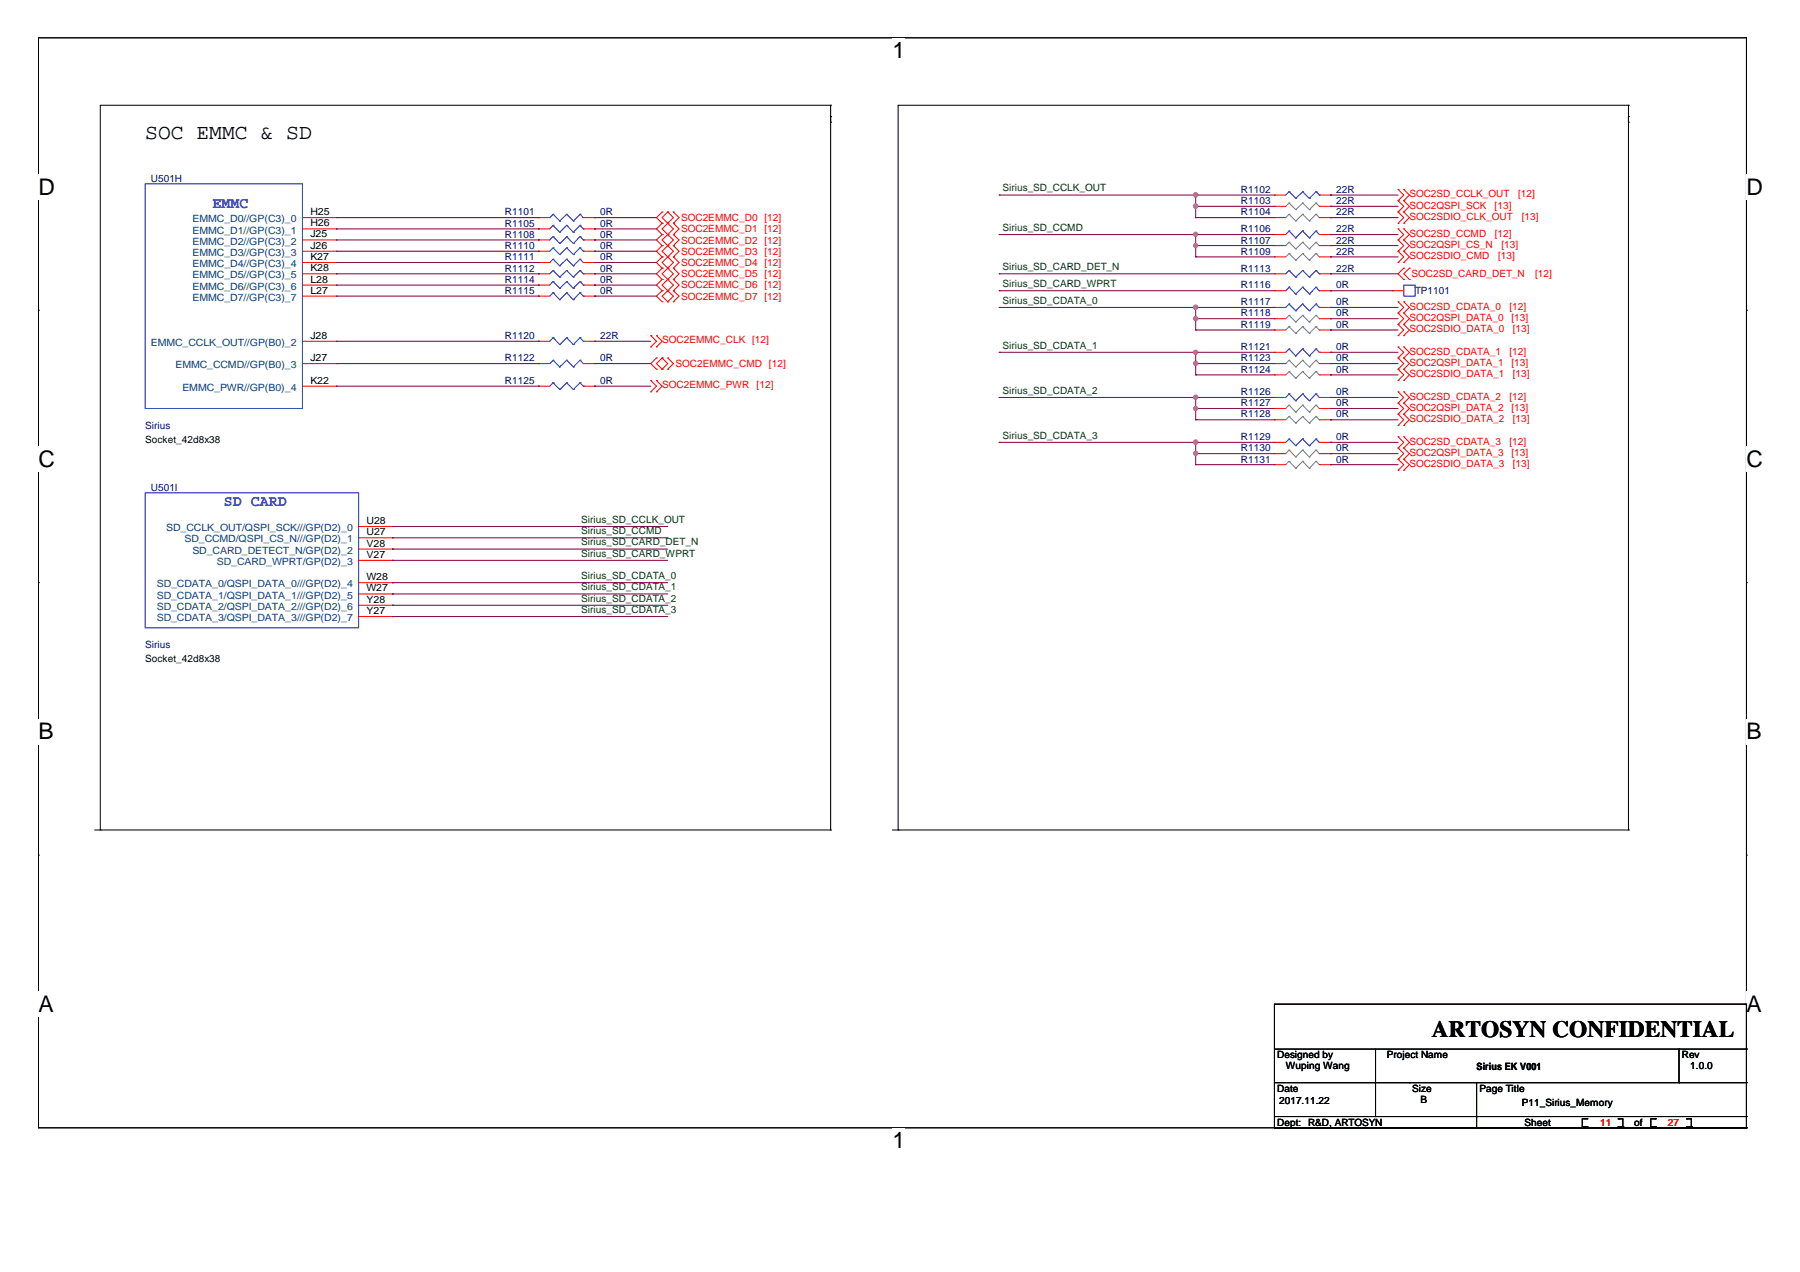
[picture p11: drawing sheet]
<svg xmlns="http://www.w3.org/2000/svg" width="297mm" height="210mm" viewBox="0 0 297 210" stroke-linecap="round" stroke-linejoin="round" font-family="sans-serif">
<path d="M6.3 6.2h281.9v179.9h-281.9z" fill="none" stroke="#000" stroke-width=".17"/>
<g fill="#fff">
<path d="M147.3 6.2h2.1v4.3h-2.1z"/>
<path d="M147.3 186.1h2.1v4.2h-2.1z"/>
<path d="M6.3 28.7h2.8v4.2h-2.8z"/>
<path d="M288.2 28.7h2.5v4.2h-2.5z"/>
<path d="M6.3 73.7h2.8v4.2h-2.8z"/>
<path d="M288.2 73.7h2.5v4.2h-2.5z"/>
</g>
<path d="M6.3 51.2h.1M288.2 51.2h.1" fill="none" stroke="#000" stroke-width=".17"/>
<g fill="#fff">
<path d="M6.3 118.6h2.6v4.3h-2.6z"/>
<path d="M288.2 118.6h2.5v4.3h-2.5z"/>
</g>
<path d="M6.3 96.2h.1M288.2 96.2h.1" fill="none" stroke="#000" stroke-width=".17"/>
<g fill="#fff">
<path d="M6.3 163.6h2.6v4.2h-2.6z"/>
<path d="M288.2 163.6h2.5v4.2h-2.5z"/>
</g>
<g fill="none" stroke="#000" stroke-width=".17">
<path d="M137.1 19.2h.1M137.1 17.4h.1M137.1 17.4h-120.5v119.6M137.1 17.4v119.6M268.7 19.2h.1M268.7 17.4h.1M268.7 17.4h-120.5v119.6M268.7 17.4v119.6M137.1 20.2h.1M268.7 20.2h.1M15.6 137h121.5M16.6 137h.1"/>
<path d="M137.1 137h.1M147.3 137h121.4M148.2 137h.1M268.7 137h.1M6.3 141.1h.1M288.2 141.1h.1M210.3 165.7h77.9v20.4h-77.9zM210.3 173.1h77.9M210.3 178.7h77.9M227 173.1v11.1M232.6 178.7h.1M243.7 178.7v7.4"/>
<path d="M277.1 178.7h.1M277.1 173.1v5.6M288.2 173.1h.1M288.2 178.7h.1M210.3 184.2h77.9M210.3 186.1h77.9M227 184.2h.1M243.7 184.2h.1M243.7 186.1h.1M261.1 185.9h.1M261.1 185.9h.8M261.9 184.6h.1"/>
<path d="M261.9 185.9h.1M261.9 184.6h-.8v1.3M267 185.9h.1M267 184.6h.1M267 184.6h.8v1.3M267 185.9h.8M267.8 185.9h.1M272.4 185.9h.1M272.4 185.9h.8M273.2 184.6h.1M273.2 185.9h.1M273.2 184.6h-.8v1.3"/>
<path d="M278.3 185.9h.1M278.3 184.6h.1M278.3 184.6h.8v1.3M278.3 185.9h.8M279.1 185.9h.1M288.2 184.2h.1M288.2 186.1h.1"/>
</g>
<g fill="none" stroke="#f00" stroke-width=".17">
<path d="M49.9 39.6h5.6M49.9 37.8h5.6M49.9 35.9h5.6M55.5 35.9h.1M55.5 37.8h.1M55.5 39.6h.1M88.9 39.6h.1M88.9 37.8h.1M88.9 35.9h.1M88.9 39.6h1.8M88.9 37.8h1.8M88.9 35.9h1.8"/>
<path d="M96.3 39.6h1.8M96.3 37.8h1.8M96.3 35.9h1.8M98.1 39.6h.1M98.1 37.8h.1M98.1 35.9h.1M109.3 35h.1M109.3 36.8h.1M109.3 38.7h.1M109.3 35l-1 .9 1 .9M109.3 36.8l-1 1 1 .9M109.3 38.7l-1 .9 1 .9"/>
<path d="M110.2 36.8h.1M110.2 35h.1M110.2 38.7h.1M110.2 35l-.9 .9 1.8 1.9-.9 .9M110.2 35l.9 .9-1.8 1.9 .9 .9M110.2 38.7l-.9 .9 1.8 1.9-1.8 1.8 .9 1M110.2 38.7l.9 .9-1.8 1.9 .9 .9M111.1 36.8h.1M111.1 35h.1M111.1 38.7h.1M111.1 35l1 .9-1 .9M111.1 36.8l1 1-1 .9"/>
<path d="M111.1 38.7l1 .9-1 .9M210.3 32.2h.1M210.3 35.9h.1M210.3 34.1h.1M210.3 38.7h.1M210.3 32.2h1.9M210.3 35.9h1.9M210.3 34.1h1.9M210.3 38.7h1.9M217.7 32.2h1.9M217.7 35.9h1.9M217.7 34.1h1.9"/>
<path d="M217.7 38.7h1.9M219.6 32.2h.1M219.6 35.9h.1M219.6 34.1h.1M219.6 38.7h.1M230.7 33.1h.1M230.7 31.3h.1M230.7 35h.1M230.7 36.8h.1M230.7 39.6h.1M230.7 37.8h.1M230.7 31.3l.9 .9-.9 .9"/>
<path d="M230.7 33.1l.9 1-.9 .9M230.7 35l.9 .9-.9 .9M230.7 37.8l.9 .9-.9 .9M230.7 39.6l.9 .9-.9 1M231.6 33.1h.1M231.6 31.3h.1M231.6 35h.1M231.6 36.8h.1M231.6 39.6h.1M231.6 37.8h.1M231.6 31.3l1 .9-1 .9M231.6 33.1l1 1-1 .9"/>
<path d="M231.6 35l1 .9-1 .9M231.6 37.8l1 .9-1 .9M231.6 39.6l1 .9-1 1M49.9 43.3h5.6M49.9 45.2h5.6M49.9 41.5h5.6M49.9 56.3h5.6M49.9 47h5.6M49.9 48.9h5.6M55.5 56.3h.1M55.5 41.5h.1M55.5 43.3h.1"/>
<path d="M55.5 45.2h.1M55.5 47h.1M55.5 48.9h.1M88.9 43.3h.1M88.9 41.5h.1M88.9 56.3h.1M88.9 45.2h.1M88.9 48.9h.1M88.9 47h.1M88.9 43.3h1.8M88.9 45.2h1.8M88.9 41.5h1.8"/>
<path d="M88.9 56.3h1.8M88.9 47h1.8M88.9 48.9h1.8M96.3 43.3h1.8M96.3 45.2h1.8M96.3 41.5h1.8M96.3 56.3h1.8M96.3 47h1.8M96.3 48.9h1.8M98.1 43.3h.1M98.1 41.5h.1M98.1 56.3h.1"/>
<path d="M98.1 45.2h.1M98.1 48.9h.1M98.1 47h.1M107.4 57.2h.1M107.4 55.4h.1M107.4 55.4l.9 .9-.9 .9M108.3 57.2h.1M108.3 55.4h.1M108.3 59.1h.1M108.3 55.4l1 .9-1 .9M108.3 59.1l-.9 .9 .9 .9M109.3 40.5h.1"/>
<path d="M109.3 42.4h.1M109.3 44.3h.1M109.3 46.1h.1M109.3 48h.1M109.3 49.8h.1M109.3 59.1h.1M109.3 40.5l-1 1 1 .9M109.3 44.3l-1 .9 1 .9M109.3 42.4l-1 .9 1 1M109.3 46.1l-1 .9 1 1M109.3 48l-1 .9 1 .9M109.3 59.1l-1 .9 1 .9"/>
<path d="M109.3 59.1l.9 .9-.9 .9M110.2 40.5h.1M110.2 42.4h.1M110.2 44.3h.1M110.2 46.1h.1M110.2 49.8h.1M110.2 48h.1M110.2 59.1h.1M110.2 42.4l.9 .9-1.8 1.9 1.8 1.8-.9 1M110.2 44.3l.9 .9-1.8 1.8 .9 1M110.2 48l-.9 .9 .9 .9M110.2 48l.9 .9-.9 .9"/>
<path d="M110.2 59.1l.9 .9-.9 .9M111.1 40.5h.1M111.1 42.4h.1M111.1 44.3h.1M111.1 46.1h.1M111.1 49.8h.1M111.1 48h.1M111.1 40.5l1 1-1 .9M111.1 42.4l1 .9-1 1M111.1 44.3l1 .9-1 .9M111.1 48l1 .9-1 .9M111.1 46.1l1 .9-1 1"/>
<path d="M210.3 42.4h.1M210.3 45.2h.1M210.3 52.6h.1M210.3 58.1h.1M210.3 40.5h.1M210.3 54.5h.1M210.3 48h.1M210.3 50.7h.1M210.3 42.4h1.9M210.3 45.2h1.9M210.3 52.6h1.9M210.3 48h1.9"/>
<path d="M210.3 58.1h1.9M210.3 40.5h1.9M210.3 54.5h1.9M210.3 50.7h1.9M217.7 42.4h1.9M217.7 45.2h1.9M217.7 52.6h1.9M217.7 48h1.9M217.7 58.1h1.9M217.7 40.5h1.9M217.7 54.5h1.9M217.7 50.7h1.9"/>
<path d="M219.6 42.4h.1M219.6 45.2h.1M219.6 52.6h.1M219.6 58.1h.1M219.6 40.5h.1M219.6 54.5h.1M219.6 48h.1M219.6 50.7h.1M229.8 48h.1M229.8 48h1.8M230.7 41.5h.1M230.7 43.3h.1"/>
<path d="M230.7 51.7h.1M230.7 49.8h.1M230.7 53.5h.1M230.7 55.4h.1M230.7 59.1h.1M230.7 57.2h.1M230.7 41.5l.9 .9-.9 .9M230.7 49.8l.9 .9-.9 1M230.7 51.7l.9 .9-.9 .9M230.7 53.5l.9 1-.9 .9M230.7 57.2l.9 .9-.9 1M230.7 59.1l.9 .9-.9 .9"/>
<path d="M231.6 41.5h.1M231.6 43.3h.1M231.6 51.7h.1M231.6 49.8h.1M231.6 44.3h.1M231.6 46.1h.1M231.6 53.5h.1M231.6 55.4h.1M231.6 59.1h.1M231.6 57.2h.1M231.6 41.5l1 .9-1 .9M231.6 49.8l1 .9-1 1"/>
<path d="M231.6 44.3l-.9 .9 .9 .9M231.6 51.7l1 .9-1 .9M231.6 53.5l1 1-1 .9M231.6 57.2l1 .9-1 1M231.6 59.1l1 .9-1 .9M232.6 46.1h.1M232.6 44.3h.1M232.6 44.3l-1 .9 1 .9M49.9 63.7h5.6M49.9 60h5.6M55.5 60h.1M55.5 63.7h.1"/>
<path d="M88.9 63.7h.1M88.9 60h.1M88.9 63.7h1.8M88.9 60h1.8M96.3 63.7h1.8M96.3 60h1.8M98.1 63.7h.1M98.1 60h.1M107.4 64.7h.1M107.4 62.8h.1M107.4 62.8l.9 .9-.9 1M108.3 60.9h.1"/>
<path d="M108.3 64.7h.1M108.3 62.8h.1M108.3 62.8l1 .9-1 1M109.3 60.9h.1M110.2 60.9h.1M210.3 74.9h.1M210.3 65.6h.1M210.3 60h.1M210.3 67.4h.1M210.3 76.7h.1M210.3 73h.1M210.3 69.3h.1"/>
<path d="M210.3 61.9h.1M210.3 74.9h1.9M210.3 65.6h1.9M210.3 60h1.9M210.3 67.4h1.9M210.3 76.7h1.9M210.3 73h1.9M210.3 69.3h1.9M210.3 61.9h1.9M217.7 74.9h1.9M217.7 65.6h1.9M217.7 60h1.9"/>
<path d="M217.7 67.4h1.9M217.7 76.7h1.9M217.7 73h1.9M217.7 69.3h1.9M217.7 61.9h1.9M219.6 74.9h.1M219.6 65.6h.1M219.6 60h.1M219.6 67.4h.1M219.6 76.7h.1M219.6 73h.1M219.6 69.3h.1"/>
<path d="M219.6 61.9h.1M230.7 60.9h.1M230.7 62.8h.1M230.7 66.5h.1M230.7 64.7h.1M230.7 68.3h.1M230.7 70.2h.1M230.7 73.9h.1M230.7 72.1h.1M230.7 75.8h.1M230.7 77.6h.1M230.7 60.9l.9 1-.9 .9"/>
<path d="M230.7 64.7l.9 .9-.9 .9M230.7 66.5l.9 .9-.9 .9M230.7 68.3l.9 1-.9 .9M230.7 72.1l.9 .9-.9 .9M230.7 73.9l.9 1-.9 .9M230.7 75.8l.9 .9-.9 .9M231.6 60.9h.1M231.6 62.8h.1M231.6 66.5h.1M231.6 64.7h.1M231.6 68.3h.1M231.6 70.2h.1"/>
<path d="M231.6 73.9h.1M231.6 72.1h.1M231.6 75.8h.1M231.6 77.6h.1M231.6 60.9l1 1-1 .9M231.6 64.7l1 .9-1 .9M231.6 66.5l1 .9-1 .9M231.6 68.3l1 1-1 .9M231.6 72.1l1 .9-1 .9M231.6 73.9l1 1-1 .9M231.6 75.8l1 .9-1 .9M59.2 90.6h5.6"/>
<path d="M59.2 92.5h5.6M59.2 86.9h5.6M59.2 88.7h5.6M59.2 96.2h5.6M59.2 98h5.6M59.2 99.9h5.6M64.8 90.6h.1M64.8 92.5h.1M64.8 86.9h.1M64.8 88.7h.1M64.8 96.2h.1M64.8 98h.1"/>
<path d="M64.8 99.9h.1M59.2 101.7h5.6M64.8 101.7h.1"/>
</g>
<g fill="none" stroke="#808080" stroke-width=".17">
<path d="M212.7 40h.1M212.7 35.4h.1M212.7 33.5h.1M212.7 40l-.5 .5M212.7 40l1.1 1.1M212.7 35.4l-.5 .5M212.7 35.4l1.1 1.1M212.7 33.5l-.5 .6M212.7 33.5l1.1 1.1M213.8 36.5h.1M213.8 34.6h.1M215 40h.1"/>
<path d="M215 35.4h.1M215 33.5h.1M215 40l-1.2 1.1M215 40l1.1 1.1M215 35.4l-1.2 1.1M215 35.4l1.1 1.1M215 33.5l-1.2 1.1M215 33.5l1.1 1.1M216.1 36.5h.1M216.1 34.6h.1M217.2 40h.1M217.2 35.4h.1"/>
<path d="M217.2 33.5h.1M217.2 40l-1.1 1.1M217.2 40l.5 .5M217.2 35.4l-1.1 1.1M217.2 35.4l.5 .5M217.2 33.5l-1.1 1.1M217.2 33.5l.5 .6M217.7 35.9h.1M217.7 34.1h.1M212.7 41.8h.1M212.7 52h.1M212.7 59.5h.1"/>
<path d="M212.7 53.9h.1M212.7 41.8l-.5 .6M212.7 41.8l1.1 1.1M212.7 52l-.5 .6M212.7 52l1.1 1.1M212.7 59.5l-.5 .5M212.7 59.5l1.1 1.1M212.7 53.9l-.5 .6M212.7 53.9l1.1 1.1M213.8 42.9h.1M213.8 53.1h.1M213.8 41.1h.1"/>
<path d="M213.8 55h.1M215 41.8h.1M215 52h.1M215 59.5h.1M215 53.9h.1M215 41.8l-1.2 1.1M215 41.8l1.1 1.1M215 52l-1.2 1.1M215 52l1.1 1.1M215 59.5l-1.2 1.1M215 59.5l1.1 1.1M215 53.9l-1.2 1.1"/>
<path d="M215 53.9l1.1 1.1M216.1 42.9h.1M216.1 53.1h.1M216.1 41.1h.1M216.1 55h.1M217.2 41.8h.1M217.2 52h.1M217.2 59.5h.1M217.2 53.9h.1M217.2 41.8l-1.1 1.1M217.2 41.8l.5 .6M217.2 52l-1.1 1.1"/>
<path d="M217.2 52l.5 .6M217.2 59.5l-1.1 1.1M217.2 59.5l.5 .5M217.2 53.9l-1.1 1.1M217.2 53.9l.5 .6M217.7 42.4h.1M217.7 52.6h.1M217.7 40.5h.1M217.7 54.5h.1M212.7 74.3h.1M212.7 66.9h.1M212.7 76.1h.1"/>
<path d="M212.7 68.7h.1M212.7 61.3h.1M212.7 74.3l-.5 .6M212.7 74.3l1.1 1.1M212.7 66.9l-.5 .5M212.7 66.9l1.1 1.1M212.7 76.1l-.5 .6M212.7 76.1l1.1 1.2M212.7 68.7l-.5 .6M212.7 68.7l1.1 1.1M212.7 61.3l-.5 .6M212.7 61.3l1.1 1.1"/>
<path d="M213.8 75.4h.1M213.8 60.6h.1M213.8 68h.1M213.8 77.3h.1M213.8 69.8h.1M213.8 62.4h.1M215 74.3h.1M215 66.9h.1M215 76.1h.1M215 68.7h.1M215 61.3h.1M215 74.3l-1.2 1.1"/>
<path d="M215 74.3l1.1 1.1M215 66.9l-1.2 1.1M215 66.9l1.1 1.1M215 76.1l-1.2 1.2M215 76.1l1.1 1.2M215 68.7l-1.2 1.1M215 68.7l1.1 1.1M215 61.3l-1.2 1.1M215 61.3l1.1 1.1M216.1 75.4h.1M216.1 60.6h.1M216.1 68h.1"/>
<path d="M216.1 77.3h.1M216.1 69.8h.1M216.1 62.4h.1M217.2 74.3h.1M217.2 66.9h.1M217.2 76.1h.1M217.2 68.7h.1M217.2 61.3h.1M217.2 74.3l-1.1 1.1M217.2 74.3l.5 .6M217.2 66.9l-1.1 1.1M217.2 66.9l.5 .5"/>
<path d="M217.2 76.1l-1.1 1.2M217.2 76.1l.5 .6M217.2 68.7l-1.1 1.1M217.2 68.7l.5 .6M217.2 61.3l-1.1 1.1M217.2 61.3l.5 .6M217.7 74.9h.1M217.7 60h.1M217.7 67.4h.1M217.7 76.7h.1M217.7 69.3h.1M217.7 61.9h.1"/>
</g>
<g fill="none" stroke="#00f" stroke-width=".17">
<path d="M24 30.3h25.9v37.1h-25.9zM91.3 39h.1M91.3 37.2h.1M91.3 35.4h.1M91.3 39l-.6 .6M91.3 39l1.1 1.2M91.3 37.2l-.6 .6M91.3 37.2l1.1 1.1M91.3 35.4l-.6 .5M91.3 35.4l1.1 1.1M92.4 38.3h.1M92.4 36.5h.1"/>
<path d="M93.5 39h.1M93.5 37.2h.1M93.5 35.4h.1M93.5 39l-1.1 1.2M93.5 39l1.1 1.2M93.5 37.2l-1.1 1.1M93.5 37.2l1.1 1.1M93.5 35.4l-1.1 1.1M93.5 35.4l1.1 1.1M94.6 38.3h.1M94.6 36.5h.1M95.7 39h.1"/>
<path d="M95.7 37.2h.1M95.7 35.4h.1M95.7 39l-1.1 1.2M95.7 39l.6 .6M95.7 37.2l-1.1 1.1M95.7 37.2l.6 .6M95.7 35.4l-1.1 1.1M95.7 35.4l.6 .5M96.3 39.6h.1M96.3 37.8h.1M96.3 35.9h.1M212.7 31.6h.1"/>
<path d="M212.7 38.1h.1M212.7 31.6l-.5 .6M212.7 31.6l1.1 1.1M212.7 38.1l-.5 .6M212.7 38.1l1.1 1.2M213.8 32.7h.1M213.8 39.3h.1M215 31.6h.1M215 38.1h.1M215 31.6l-1.2 1.1M215 31.6l1.1 1.1M215 38.1l-1.2 1.2"/>
<path d="M215 38.1l1.1 1.2M216.1 32.7h.1M216.1 39.3h.1M217.2 31.6h.1M217.2 38.1h.1M217.2 31.6l-1.1 1.1M217.2 31.6l.5 .6M217.2 38.1l-1.1 1.2M217.2 38.1l.5 .6M217.7 32.2h.1M217.7 38.7h.1M91.3 42.8h.1"/>
<path d="M91.3 40.9h.1M91.3 55.7h.1M91.3 59.5h.1M91.3 44.6h.1M91.3 48.3h.1M91.3 46.5h.1M91.3 42.8l-.6 .5M91.3 42.8l1.1 1.1M91.3 40.9l-.6 .6M91.3 40.9l1.1 1.1M91.3 55.7l-.6 .6M91.3 55.7l1.1 1.2"/>
<path d="M91.3 59.5l-.6 .5M91.3 59.5l1.1 1.1M91.3 44.6l-.6 .6M91.3 44.6l1.1 1.1M91.3 48.3l-.6 .6M91.3 48.3l1.1 1.2M91.3 46.5l-.6 .5M91.3 46.5l1.1 1.1M92.4 40.2h.1M92.4 43.9h.1M92.4 42h.1M92.4 56.9h.1"/>
<path d="M92.4 45.7h.1M92.4 49.5h.1M92.4 47.6h.1M93.5 42.8h.1M93.5 40.9h.1M93.5 55.7h.1M93.5 59.5h.1M93.5 44.6h.1M93.5 48.3h.1M93.5 46.5h.1M93.5 42.8l-1.1 1.1M93.5 42.8l1.1 1.1"/>
<path d="M93.5 40.9l-1.1 1.1M93.5 40.9l1.1 1.1M93.5 55.7l-1.1 1.2M93.5 55.7l1.1 1.2M93.5 59.5l-1.1 1.1M93.5 59.5l1.1 1.1M93.5 44.6l-1.1 1.1M93.5 44.6l1.1 1.1M93.5 48.3l-1.1 1.2M93.5 48.3l1.1 1.2M93.5 46.5l-1.1 1.1M93.5 46.5l1.1 1.1"/>
<path d="M94.6 40.2h.1M94.6 43.9h.1M94.6 42h.1M94.6 56.9h.1M94.6 45.7h.1M94.6 49.5h.1M94.6 47.6h.1M95.7 42.8h.1M95.7 40.9h.1M95.7 55.7h.1M95.7 59.5h.1M95.7 44.6h.1"/>
<path d="M95.7 48.3h.1M95.7 46.5h.1M95.7 42.8l-1.1 1.1M95.7 42.8l.6 .5M95.7 40.9l-1.1 1.1M95.7 40.9l.6 .6M95.7 55.7l-1.1 1.2M95.7 55.7l.6 .6M95.7 59.5l-1.1 1.1M95.7 59.5l.6 .5M95.7 44.6l-1.1 1.1M95.7 44.6l.6 .6"/>
<path d="M95.7 48.3l-1.1 1.2M95.7 48.3l.6 .6M95.7 46.5l-1.1 1.1M95.7 46.5l.6 .5M96.3 43.3h.1M96.3 41.5h.1M96.3 56.3h.1M96.3 45.2h.1M96.3 48.9h.1M96.3 47h.1M212.7 44.6h.1M212.7 57.6h.1"/>
<path d="M212.7 47.4h.1M212.7 50.2h.1M212.7 44.6l-.5 .6M212.7 44.6l1.1 1.1M212.7 57.6l-.5 .5M212.7 57.6l1.1 1.1M212.7 47.4l-.5 .6M212.7 47.4l1.1 1.1M212.7 50.2l-.5 .5M212.7 50.2l1.1 1.1M213.8 45.7h.1M213.8 58.7h.1"/>
<path d="M213.8 48.5h.1M213.8 51.3h.1M215 44.6h.1M215 57.6h.1M215 47.4h.1M215 50.2h.1M215 44.6l-1.2 1.1M215 44.6l1.1 1.1M215 57.6l-1.2 1.1M215 57.6l1.1 1.1M215 47.4l-1.2 1.1M215 47.4l1.1 1.1"/>
<path d="M215 50.2l-1.2 1.1M215 50.2l1.1 1.1M216.1 45.7h.1M216.1 58.7h.1M216.1 48.5h.1M216.1 51.3h.1M217.2 44.6h.1M217.2 57.6h.1M217.2 47.4h.1M217.2 50.2h.1M217.2 44.6l-1.1 1.1M217.2 44.6l.5 .6"/>
<path d="M217.2 57.6l-1.1 1.1M217.2 57.6l.5 .5M217.2 47.4l-1.1 1.1M217.2 47.4l.5 .6M217.2 50.2l-1.1 1.1M217.2 50.2l.5 .5M217.7 45.2h.1M217.7 58.1h.1M217.7 48h.1M217.7 50.7h.1M231.6 47h1.9v1.9h-1.9zM91.3 63.2h.1"/>
<path d="M91.3 63.2l-.6 .5M91.3 63.2l1.1 1.1M92.4 64.3h.1M92.4 60.6h.1M93.5 63.2h.1M93.5 63.2l-1.1 1.1M93.5 63.2l1.1 1.1M94.6 64.3h.1M94.6 60.6h.1M95.7 63.2h.1M95.7 63.2l-1.1 1.1M95.7 63.2l.6 .5"/>
<path d="M96.3 63.7h.1M96.3 60h.1M212.7 65h.1M212.7 72.4h.1M212.7 65l-.5 .6M212.7 65l1.1 1.1M212.7 72.4l-.5 .6M212.7 72.4l1.1 1.1M213.8 66.1h.1M213.8 73.5h.1M215 65h.1M215 72.4h.1"/>
<path d="M215 65l-1.2 1.1M215 65l1.1 1.1M215 72.4l-1.2 1.1M215 72.4l1.1 1.1M216.1 66.1h.1M216.1 73.5h.1M217.2 65h.1M217.2 72.4h.1M217.2 65l-1.1 1.1M217.2 65l.5 .6M217.2 72.4l-1.1 1.1M217.2 72.4l.5 .6"/>
<path d="M217.7 65.6h.1M217.7 73h.1M24 81.3h35.2v22.3h-35.2z"/>
</g>
<g fill="none" stroke="#800040" stroke-width=".17">
<path d="M55.5 35.9h33.4M55.5 37.8h33.4M55.5 39.6h33.4M88.9 35.9h.1M88.9 37.8h.1M88.9 39.6h.1M98.1 35.9h.1M98.1 37.8h.1M98.1 39.6h.1M98.1 35.9h10.2M98.1 37.8h10.2M98.1 39.6h10.2"/>
<path d="M164.9 32.2h.1M164.9 38.7h.1M164.9 32.2h45.4M164.9 38.7h45.4M197.3 34.1h.1M197.3 32.2h.1M197.3 35.9h.1M197.3 38.7h.1M197.3 35.9h13M197.3 34.1h13M197.3 32.2v3.7M197.3 38.7v3.7"/>
<path d="M219.6 32.2h.1M219.6 34.1h.1M219.6 35.9h.1M219.6 38.7h.1M219.6 35.9h11.1M219.6 32.2h11.1M219.6 38.7h11.1M219.6 34.1h11.1M55.5 41.5h33.4M55.5 43.3h33.4M55.5 45.2h33.4M55.5 47h33.4"/>
<path d="M55.5 48.9h33.4M55.5 56.3h33.4M88.9 41.5h.1M88.9 43.3h.1M88.9 45.2h.1M88.9 47h.1M88.9 48.9h.1M88.9 56.3h.1M98.1 41.5h.1M98.1 43.3h.1M98.1 45.2h.1M98.1 48.9h.1"/>
<path d="M98.1 47h.1M98.1 56.3h.1M98.1 41.5h10.2M98.1 43.3h10.2M98.1 45.2h10.2M98.1 47h10.2M98.1 48.9h10.2M98.1 56.3h9.3M164.9 45.2h.1M164.9 48h.1M164.9 50.7h.1M164.9 58.1h.1"/>
<path d="M164.9 45.2h45.4M164.9 48h45.4M164.9 50.7h45.4M164.9 58.1h45.4M197.3 40.5h.1M197.3 42.4h.1M197.3 52.6h.1M197.3 50.7h.1M197.3 54.5h.1M197.3 58.1h.1M197.3 50.7v3.8M197.3 58.1v3.8"/>
<path d="M197.3 40.5h13M197.3 42.4h13M197.3 52.6h13M197.3 54.5h13M219.6 40.5h.1M219.6 42.4h.1M219.6 45.2h.1M219.6 48h.1M219.6 50.7h.1M219.6 52.6h.1M219.6 54.5h.1M219.6 58.1h.1"/>
<path d="M219.6 45.2h11.1M219.6 48h10.2M219.6 50.7h11.1M219.6 58.1h11.1M219.6 40.5h11.1M219.6 42.4h11.1M219.6 52.6h11.1M219.6 54.5h11.1M55.5 60h33.4M55.5 63.7h33.4M88.9 60h.1M88.9 63.7h.1"/>
<path d="M98.1 60h.1M98.1 63.7h.1M98.1 60h9.3M98.1 63.7h9.3M164.9 65.6h.1M164.9 73h.1M164.9 65.6h45.4M164.9 73h45.4M197.3 60h.1M197.3 61.9h.1M197.3 67.4h.1M197.3 65.6h.1"/>
<path d="M197.3 69.3h.1M197.3 74.9h.1M197.3 73h.1M197.3 76.7h.1M197.3 60h13M197.3 65.6v3.7M197.3 73v3.7M197.3 61.9h13M197.3 67.4h13M197.3 69.3h13M197.3 74.9h13M197.3 76.7h13"/>
<path d="M219.6 60h.1M219.6 61.9h.1M219.6 65.6h.1M219.6 67.4h.1M219.6 69.3h.1M219.6 73h.1M219.6 74.9h.1M219.6 76.7h.1M219.6 60h11.1M219.6 65.6h11.1M219.6 73h11.1M219.6 61.9h11.1"/>
<path d="M219.6 67.4h11.1M219.6 69.3h11.1M219.6 74.9h11.1M219.6 76.7h11.1M64.8 90.6h.1M64.8 92.5h.1M64.8 86.9h.1M64.8 88.7h.1M64.8 96.2h.1M64.8 98h.1M64.8 99.9h.1M64.8 90.6h45.4"/>
<path d="M64.8 92.5h45.4M64.8 86.9h45.4M64.8 88.7h45.4M64.8 96.2h45.4M64.8 98h45.4M64.8 99.9h45.4M64.8 101.7h.1M64.8 101.7h45.4"/>
</g>
<g fill="#f0f" stroke="#f0f" stroke-width=".17">
<circle cx="197.3" cy="32.2" r=".35"/>
<circle cx="197.3" cy="38.7" r=".34"/>
<circle cx="197.3" cy="58.1" r=".34"/>
<circle cx="197.3" cy="65.5" r=".34"/>
<circle cx="197.3" cy="73" r=".35"/>
<circle cx="197.3" cy="34" r=".35"/>
<circle cx="197.3" cy="40.5" r=".34"/>
<circle cx="197.3" cy="52.6" r=".35"/>
<circle cx="197.3" cy="50.7" r=".35"/>
<circle cx="197.3" cy="60" r=".35"/>
<circle cx="197.3" cy="67.4" r=".34"/>
<circle cx="197.3" cy="74.8" r=".34"/>
</g>
<text font-size="3.9" x="236.3" y="171.1">ARTOSYN CONFIDENTIAL</text>
<g font-size="3.8">
<text x="147.3" y="9.6">1</text>
<text x="6.3" y="32.1">D</text>
<text x="288.2" y="32.1">D</text>
<text x="6.3" y="77.1">C</text>
<text x="288.2" y="77.1">C</text>
<text x="6.3" y="122">B</text>
<text x="288.2" y="122">B</text>
<text x="6.3" y="167">A</text>
<text x="288.2" y="167">A</text>
<text x="147.3" y="189.5">1</text>
</g>
<text font-size="3.5" x="24" y="22.9">SOC EMMC &amp; SD</text>
<g font-size="2.6" fill="#00f">
<text x="35.1" y="34.3">EMMC</text>
<text x="37" y="83.5">SD CARD</text>
</g>
<g font-size="1.7" fill="#000080">
<text x="24.9" y="30">U501H</text>
<text x="83.3" y="35.5">R1101</text>
<text x="99.1" y="35.5">0R</text>
<text x="204.8" y="31.8">R1102</text>
<text x="204.8" y="35.5">R1104</text>
<text x="204.8" y="33.7">R1103</text>
<text x="220.5" y="31.8">22R</text>
<text x="220.5" y="35.5">22R</text>
<text x="220.5" y="33.7">22R</text>
<text x="83.3" y="39.3">R1108</text>
<text x="83.3" y="37.4">R1105</text>
<text x="83.3" y="41.1">R1110</text>
<text x="99.1" y="39.3">0R</text>
<text x="99.1" y="37.4">0R</text>
<text x="99.1" y="41.1">0R</text>
<text x="204.8" y="40.2">R1107</text>
<text x="204.8" y="38.3">R1106</text>
<text x="220.5" y="40.2">22R</text>
<text x="220.5" y="38.3">22R</text>
<text x="83.3" y="42.9">R1111</text>
<text x="83.3" y="44.8">R1112</text>
<text x="83.3" y="46.7">R1114</text>
<text x="99.1" y="42.9">0R</text>
<text x="99.1" y="44.8">0R</text>
<text x="99.1" y="46.7">0R</text>
<text x="204.8" y="42">R1109</text>
<text x="204.8" y="44.8">R1113</text>
<text x="204.8" y="47.6">R1116</text>
<text x="220.5" y="42">22R</text>
<text x="220.5" y="44.8">22R</text>
<text x="220.5" y="47.6">0R</text>
<text x="83.3" y="48.5">R1115</text>
<text x="99.1" y="48.5">0R</text>
<text x="204.8" y="52.2">R1118</text>
<text x="204.8" y="50.3">R1117</text>
<text x="220.5" y="52.2">0R</text>
<text x="220.5" y="50.3">0R</text>
<text x="233.5" y="48.5">TP1101</text>
<text x="83.3" y="55.9">R1120</text>
<text x="83.3" y="59.6">R1122</text>
<text x="99.1" y="55.9">22R</text>
<text x="99.1" y="59.6">0R</text>
<text x="204.8" y="57.8">R1121</text>
<text x="204.8" y="59.6">R1123</text>
<text x="204.8" y="54.1">R1119</text>
<text x="220.5" y="57.8">0R</text>
<text x="220.5" y="59.6">0R</text>
<text x="220.5" y="54.1">0R</text>
<text x="83.3" y="63.3">R1125</text>
<text x="99.1" y="63.3">0R</text>
<text x="204.8" y="65.2">R1126</text>
<text x="204.8" y="61.5">R1124</text>
<text x="220.5" y="65.2">0R</text>
<text x="220.5" y="61.5">0R</text>
<text x="24" y="70.8">Sirius</text>
<text x="204.8" y="67.1">R1127</text>
<text x="204.8" y="68.9">R1128</text>
<text x="220.5" y="67.1">0R</text>
<text x="220.5" y="68.9">0R</text>
<text x="204.8" y="74.5">R1130</text>
<text x="204.8" y="76.3">R1131</text>
<text x="204.8" y="72.6">R1129</text>
<text x="220.5" y="74.5">0R</text>
<text x="220.5" y="76.3">0R</text>
<text x="220.5" y="72.6">0R</text>
<text x="24.9" y="81">U501I</text>
<text x="24" y="106.9">Sirius</text>
</g>
<g font-size="1.7">
<text x="51.2" y="35.5">H25</text>
<text x="51.2" y="37.4">H26</text>
<text x="51.2" y="39.2">J25</text>
<text x="51.2" y="41">J26</text>
<text x="51.2" y="42.9">K27</text>
<text x="51.2" y="44.8">K28</text>
<text x="51.2" y="46.6">L28</text>
<text x="51.2" y="48.4">L27</text>
<text x="51.2" y="59.6">J27</text>
<text x="51.2" y="55.9">J28</text>
<text x="51.2" y="63.3">K22</text>
<text x="24" y="73.2">Socket_42d8x38</text>
<text x="60.5" y="86.5">U28</text>
<text x="60.5" y="88.3">U27</text>
<text x="60.5" y="90.2">V28</text>
<text x="60.5" y="92">V27</text>
<text x="60.5" y="95.7">W28</text>
<text x="60.5" y="97.6">W27</text>
<text x="60.5" y="99.5">Y28</text>
<text x="60.5" y="101.3">Y27</text>
<text x="24" y="109.3">Socket_42d8x38</text>
<text x="210.8" y="174.6">Designed by</text>
<text x="212.2" y="176.5">Wuping Wang</text>
<text x="228.9" y="174.6">Project Name</text>
<text x="243.7" y="176.5">Sirius EK V001</text>
<text x="277.5" y="174.6">Rev</text>
<text x="278.9" y="176.5">1.0.0</text>
<text x="210.8" y="185.7">Dept: R&amp;D, ARTOSYN</text>
<text x="210.8" y="180.1">Date</text>
<text x="211.1" y="182.2">2017.11.22</text>
<text x="233" y="180.1">Size</text>
<text x="234.4" y="182">B</text>
<text x="244.1" y="180.1">Page Title</text>
<text x="251.1" y="182.6">P11_Sirius_Memory</text>
<text x="251.6" y="185.7">Sheet</text>
<text x="269.7" y="185.7">of</text>
</g>
<g font-size="1.7" fill="#004000">
<text x="165.4" y="31.6">Sirius_SD_CCLK_OUT</text>
<text x="165.4" y="38.1">Sirius_SD_CCMD</text>
<text x="165.4" y="44.6">Sirius_SD_CARD_DET_N</text>
<text x="165.4" y="47.4">Sirius_SD_CARD_WPRT</text>
<text x="165.4" y="50.1">Sirius_SD_CDATA_0</text>
<text x="165.4" y="57.5">Sirius_SD_CDATA_1</text>
<text x="165.4" y="65">Sirius_SD_CDATA_2</text>
<text x="165.4" y="72.4">Sirius_SD_CDATA_3</text>
<text x="95.9" y="86.3">Sirius_SD_CCLK_OUT</text>
<text x="95.9" y="88.2">Sirius_SD_CCMD</text>
<text x="95.9" y="90">Sirius_SD_CARD_DET_N</text>
<text x="95.9" y="91.9">Sirius_SD_CARD_WPRT</text>
<text x="95.9" y="95.6">Sirius_SD_CDATA_0</text>
<text x="95.9" y="97.4">Sirius_SD_CDATA_1</text>
<text x="95.9" y="99.3">Sirius_SD_CDATA_2</text>
<text x="95.9" y="101.1">Sirius_SD_CDATA_3</text>
</g>
<g font-size="1.7" fill="#f00">
<text x="232.6" y="32.6">SOC2SD_CCLK_OUT</text>
<text x="232.6" y="34.4">SOC2QSPI_SCK</text>
<text x="246.6" y="34.4">[13]</text>
<text x="250.5" y="32.6">[12]</text>
<text x="112.4" y="36.5">SOC2EMMC_D0 [12]</text>
<text x="112.4" y="38.3">SOC2EMMC_D1 [12]</text>
<text x="112.4" y="40.2">SOC2EMMC_D2 [12]</text>
<text x="232.6" y="36.3">SOC2SDIO_CLK_OUT</text>
<text x="232.6" y="39">SOC2SD_CCMD</text>
<text x="232.6" y="40.9">SOC2QSPI_CS_N</text>
<text x="246.7" y="39">[12]</text>
<text x="247.8" y="40.9">[13]</text>
<text x="251.1" y="36.3">[13]</text>
<text x="112.4" y="42">SOC2EMMC_D3 [12]</text>
<text x="112.4" y="43.9">SOC2EMMC_D4 [12]</text>
<text x="112.4" y="45.7">SOC2EMMC_D5 [12]</text>
<text x="112.4" y="47.6">SOC2EMMC_D6 [12]</text>
<text x="232.6" y="42.8">SOC2SDIO_CMD</text>
<text x="232.9" y="45.7">SOC2SD_CARD_DET_N</text>
<text x="247.2" y="42.8">[13]</text>
<text x="253.3" y="45.7">[12]</text>
<text x="112.4" y="49.5">SOC2EMMC_D7 [12]</text>
<text x="232.6" y="51.1">SOC2SD_CDATA_0</text>
<text x="232.6" y="53">SOC2QSPI_DATA_0</text>
<text x="249.1" y="51.1">[12]</text>
<text x="249.4" y="53">[13]</text>
<text x="109.3" y="56.7">SOC2EMMC_CLK [12]</text>
<text x="232.6" y="54.8">SOC2SDIO_DATA_0</text>
<text x="232.6" y="58.5">SOC2SD_CDATA_1</text>
<text x="249.1" y="58.5">[12]</text>
<text x="249.7" y="54.8">[13]</text>
<text x="109.3" y="64.1">SOC2EMMC_PWR</text>
<text x="111.5" y="60.6">SOC2EMMC_CMD [12]</text>
<text x="124.9" y="64.1">[12]</text>
<text x="232.6" y="60.4">SOC2QSPI_DATA_1</text>
<text x="232.6" y="62.2">SOC2SDIO_DATA_1</text>
<text x="232.6" y="65.9">SOC2SD_CDATA_2</text>
<text x="249.1" y="65.9">[12]</text>
<text x="249.4" y="60.4">[13]</text>
<text x="249.7" y="62.2">[13]</text>
<text x="232.6" y="67.8">SOC2QSPI_DATA_2</text>
<text x="232.6" y="69.7">SOC2SDIO_DATA_2</text>
<text x="249.4" y="67.8">[13]</text>
<text x="249.7" y="69.7">[13]</text>
<text x="232.6" y="73.4">SOC2SD_CDATA_3</text>
<text x="232.6" y="75.2">SOC2QSPI_DATA_3</text>
<text x="232.6" y="77.1">SOC2SDIO_DATA_3</text>
<text x="249.1" y="73.4">[12]</text>
<text x="249.4" y="75.2">[13]</text>
<text x="249.7" y="77.1">[13]</text>
<text x="264.1" y="185.7">11</text>
<text x="275.2" y="185.7">27</text>
</g>
<g font-size="1.7" fill="#004080">
<text x="31.8" y="36.7">EMMC_D0//GP(C3)_0</text>
<text x="31.8" y="38.5">EMMC_D1//GP(C3)_1</text>
<text x="31.8" y="40.4">EMMC_D2//GP(C3)_2</text>
<text x="31.8" y="42.2">EMMC_D3//GP(C3)_3</text>
<text x="31.8" y="44.1">EMMC_D4//GP(C3)_4</text>
<text x="31.8" y="45.9">EMMC_D5//GP(C3)_5</text>
<text x="31.8" y="47.8">EMMC_D6//GP(C3)_6</text>
<text x="31.8" y="49.6">EMMC_D7//GP(C3)_7</text>
<text x="24.9" y="57.1">EMMC_CCLK_OUT//GP(B0)_2</text>
<text x="29" y="60.8">EMMC_CCMD//GP(B0)_3</text>
<text x="30.1" y="64.5">EMMC_PWR//GP(B0)_4</text>
<text x="27.4" y="87.6">SD_CCLK_OUT/QSPI_SCK///GP(D2)_0</text>
<text x="30.4" y="89.5">SD_CCMD/QSPI_CS_N///GP(D2)_1</text>
<text x="31.7" y="91.4">SD_CARD_DETECT_N/GP(D2)_2</text>
<text x="35.8" y="93.2">SD_CARD_WPRT/GP(D2)_3</text>
<text x="25.9" y="96.9">SD_CDATA_0/QSPI_DATA_0///GP(D2)_4</text>
<text x="25.9" y="98.8">SD_CDATA_1/QSPI_DATA_1///GP(D2)_5</text>
<text x="25.9" y="100.6">SD_CDATA_2/QSPI_DATA_2///GP(D2)_6</text>
<text x="25.9" y="102.5">SD_CDATA_3/QSPI_DATA_3///GP(D2)_7</text>
</g>
</svg>
